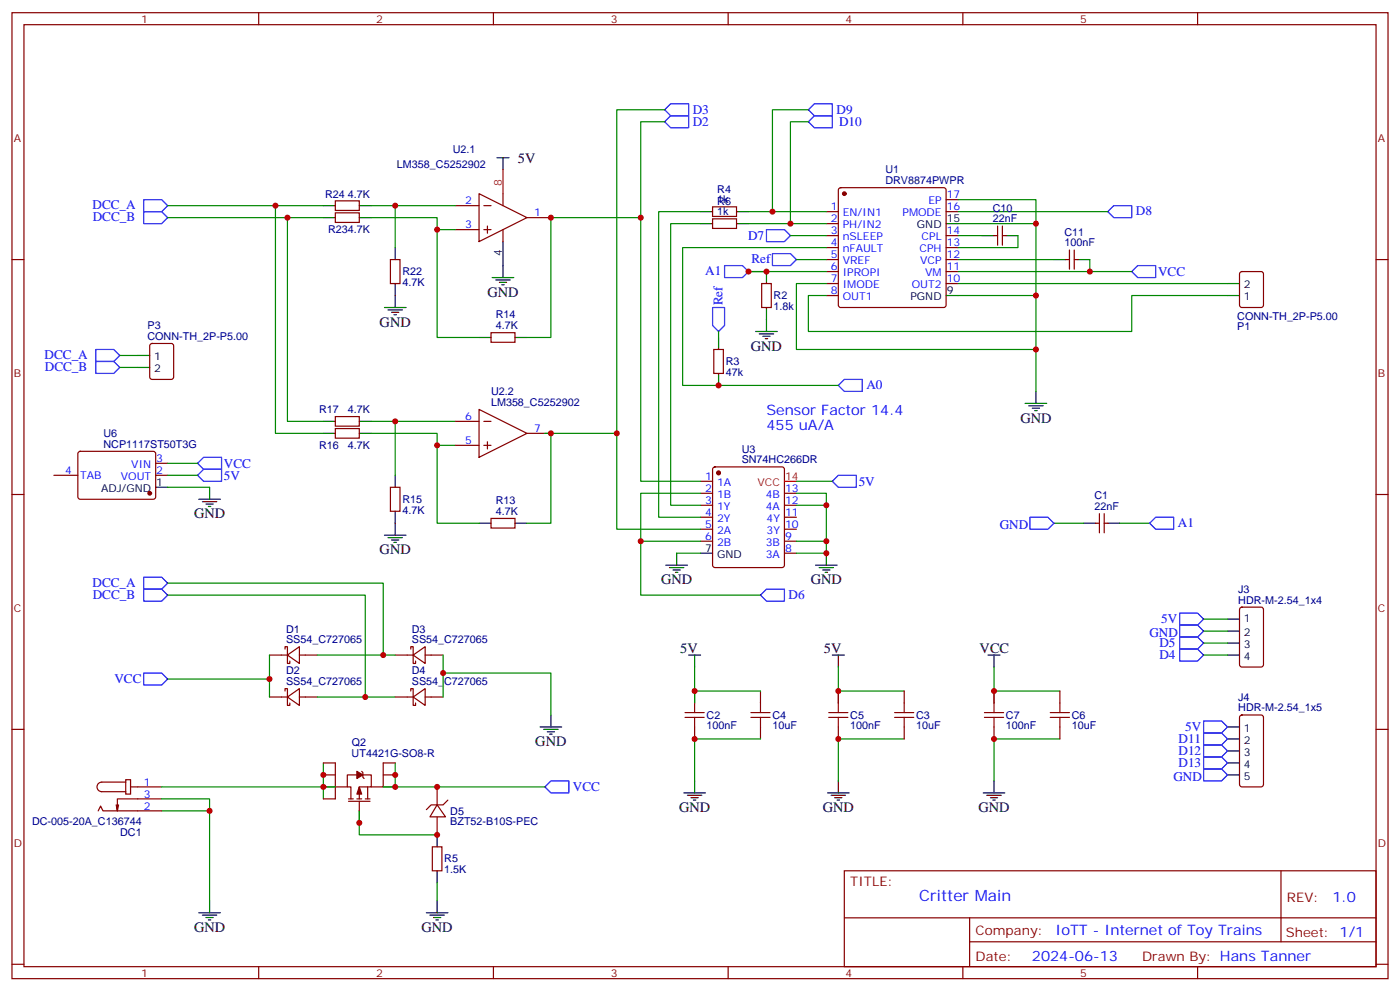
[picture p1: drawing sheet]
<svg xmlns="http://www.w3.org/2000/svg" width="412mm" height="292mm" viewBox="0 0 412 292" stroke-linecap="round" stroke-linejoin="round" font-family="sans-serif">
<g fill="none" stroke="#870000" stroke-width=".35">
<path d="M3.5 3.7h405.4v284.4h-405.4zM7.1 7.3h398.2v277.3h-398.2zM76.2 3.7v3.6M145.3 3.7v3.6M214.5 3.7v3.6M283.6 3.7v3.6M352.8 3.7v3.6M98.8 59.1h7v2.8h-7zM141.1 57l14.1 7.1-14.1 7zM148.2 57v3.5M247.2 55.5l.4-.3h30.4l.5 .3 .2 .5v33.8l-.2 .5-.5 .2h-30.4l-.4-.2-.3-.5v-33.8zM278.7 58.8h3.5"/>
<path d="M3.5 76.4h3.6M98.8 62.7h7v2.8h-7zM115 76.4h2.8v7.1h-2.8zM134.1 67.6h7M134.1 60.5h7M142.5 67.6h2.1M142.5 60.5h2.1M143.6 66.5v2.2M148.2 67.6v3.5M155.2 64.1h7.1M209.9 60.9h7.1v2.8h-7.1zM209.9 64.4h7.1v2.8h-7.1z"/>
<path d="M243.4 76.4h3.5M243.4 62.3h3.5M243.4 65.8h3.5M243.4 69.4h3.5M243.4 72.9h3.5M243.4 79.9h3.5M278.7 76.4h3.5M278.7 62.3h3.5M278.7 69.4h3.5M278.7 72.9h3.5M278.7 79.9h3.5M292.8 69.4h1.1"/>
<path d="M293.9 66.5v5.7M295.3 69.4h1M295.3 66.5v5.7M314 76.4h1M315 73.6v5.6M316.4 76.4h1.1M316.4 73.6v5.6M405.3 76.4h3.6M144.6 97.9h7.1v2.9h-7.1zM224.4 83.5h2.8v7h-2.8zM243.4 83.5h3.5M243.4 87h3.5"/>
<path d="M278.7 83.5h3.5M365.4 80.1l.4-.2h5.7l.6 .5 .1 9.4-.5 .7h-5.9l-.6-.4-.1-9.5zM44.3 101.3l.5-.2h5.6l.7 .4 .1 9.5-.5 .6-5.9 .1-.6-.5-.1-9.4zM210.3 102.9h2.8v7h-2.8zM15.9 139.9h7M23.2 133.1l.4-.2h21.8l.5 .7-.1 12.9-.6 .5-21.8-.1-.5-.6v-12.7zM45.9 139.9h3.5M45.9 136.4h3.5M98.8 122.6h7v2.8h-7zM98.8 126.2h7v2.8h-7zM134.1 124h7M134.1 131.1h7"/>
<path d="M141.1 120.5l14.1 7.1-14.1 7zM142.5 124h2.1M142.5 131.1h2.1M143.6 130v2.2M155.2 127.6h7.1M210.1 137.6l.5-.2h19.8l.5 .2 .2 .5v28.3l-.3 .5-.4 .2h-19.8l-.5-.3-.2-.4v-28.3zM3.5 145.6h3.6M115 143.4h2.8v7.1h-2.8zM144.6 152.6h7.1v2.8h-7.1zM206.4 141.7h3.5M206.4 145.2h3.5M206.4 148.7h3.5"/>
<path d="M206.4 152.3h3.5M206.4 155.8h3.5M206.4 159.3h3.5M231.1 145.2h3.5M231.1 148.7h3.5M231.1 152.3h3.5M231.1 155.8h3.5M231.1 159.3h3.5M322.8 154h1M323.8 151.2v5.6M325.3 151.2v5.6M325.3 154h1"/>
<path d="M405.3 145.6h3.6M231.1 162.8h3.5M365.4 178.9l.4-.2h5.7l.6 .4 .1 16.6-.5 .6-5.9 .1-.6-.5-.1-16.5zM79.4 192.8h5.3M84 191.1v-.7h.7v4.9h.7v-.7M84.7 192.8l3.5-2.4v4.9zM88.2 192.8h5.3M116.4 192.8h5.3M121 191.1v-.7h.7v4.9h.7v-.7M121.7 192.8l3.5-2.4v4.9zM125.2 192.8h5.3M3.5 214.7h3.6"/>
<path d="M79.4 205.2h5.3M84 203.4v-.7h.7v4.9h.7v-.7M84.7 205.2l3.5-2.5v4.9zM88.2 205.2h5.3M116.4 205.2h5.3M121 203.4v-.7h.7v4.9h.7v-.7M121.7 205.2l3.5-2.5v4.9zM125.2 205.2h5.3M204.6 203.4v3.5M204.6 214v3.5M224 203.4v3.5M224 214v3.5"/>
<path d="M246.9 203.4v3.5M246.9 214v3.5M266.3 203.4v3.5M266.3 214v3.5M292.8 203.4v3.5M292.8 214v3.5M312.2 203.4v3.5M312.2 214v3.5M365.4 210.7l.4-.2h5.7l.6 .4 .1 20-.5 .7h-5.9l-.6-.4-.1-20zM405.3 214.7h3.6M28.9 238.7l.7-1.4 .7 1.4h17.3M34.9 236.9l-.3 1.8"/>
<path d="M37 229.5h1.5v4.3h-1.5zM37 230.2h-7a1.41 1.41 0 0 0-1.4 1.4 1.41 1.41 0 0 0 1.4 1.4h7M38.5 231.6h9.1M47.6 235.2h-13v3.5l-.4-1.8M95.2 224.6h3.6v7h-3.6M95.2 228.1h3.6M102.3 231.6h-3.5v3.6h-3.6M102.7 235.2h1.4M102.7 235.9h6.3M105.1 228.1h-2.8v3.5h1.1v3.6M105.1 235.2h1.4M105.8 235.9v6.3"/>
<path d="M106.5 227l.4 .4v1.4l.3 .4M106.9 228.1h2.5v3.5h-3.6v3.6M107.6 235.2h1.4M108.3 231.6v3.6M112.9 231.6h3.5M112.9 228.1h3.5M116.4 224.6h-3.5v7h-3.5M128.8 236.9l2.4 3.6h-4.6zM128.8 231.6v5.3M131.9 235.5l-1.4 1.4h-3.5l-1.4 1.4M127.4 249.3h2.8v7h-2.8zM128.8 240.5v5.2"/>
<path d="M248.7 256.3h156.6v28.3h-156.6zM377.3 256.4v20.8M248.7 270.2h156.5M285.6 277.2h119.6M285.6 270.2v14.1M3.5 283.8h3.6M76.2 284.6v3.5M145.3 284.6v3.5M214.5 284.6v3.5M283.6 284.6v3.5M352.8 284.6v3.5M405.3 283.8h3.6"/>
</g>
<g fill="#870000" stroke="#870000" stroke-width=".35">
<path d="M105.8 231.6l.7 2.2h-1.4z"/>
<path d="M105.1 227l1.8 1.1-1.8 1.1z"/>
<circle cx="248.7" cy="57" r=".53"/>
<circle cx="44.1" cy="145.2" r=".53"/>
<circle cx="211.7" cy="139.2" r=".53"/>
</g>
<g fill="none" stroke="#000" stroke-width=".35">
<path d="M146.4 46.4h3.5M148.2 46.4v3.6M95.2 60.5h3.6M95.2 64.1h3.6M105.8 60.5h3.6M105.8 64.1h3.6M116.4 72.9v3.5M148.2 71.1v10.6M206.4 65.8h3.5M206.4 62.3h3.5M217 65.8h3.5M217 62.3h3.5"/>
<path d="M225.8 79.9v3.6M278.7 65.8h3.5M289.3 69.4h3.5M296.3 69.4h3.6M310.4 76.4h3.6M317.5 76.4h3.5M113.2 90.5h6.4M114.3 91.2h4.2M115.4 91.9h2.1M116.1 92.6h.7M116.4 83.5v7M141.1 99.3h3.5"/>
<path d="M145 81.7h6.3M146 82.4h4.3M147.1 83.1h2.1M147.8 83.8h.7M151.7 99.3h3.5M211.7 99.3v3.6M222.6 97.6h6.4M223.7 98.3h4.2M224.7 99h2.1M225.4 99.7h.7M225.8 90.5v7.1M278.7 87h3.5"/>
<path d="M361.6 87h3.5M361.6 83.5h3.5M40.6 104.6h3.5M40.6 108.2h3.5M211.7 109.9v3.6M302 118.7h6.3M303 119.5h4.3M305.2 115.2v3.5M95.2 124h3.6M95.2 127.6h3.6M105.8 124h3.6M105.8 127.6h3.6"/>
<path d="M116.4 139.9v3.5M304.1 120.2h2.1M304.8 120.9h.7M45.9 143.4h3.5M58.6 147h6.3M59.6 147.7h4.3M60.7 148.4h2.1M61.4 149.1h.7M61.7 143.4v3.6M113.2 157.6h6.4M114.3 158.3h4.2M115.4 159h2.1"/>
<path d="M116.1 159.7h.7M116.4 150.5v7.1M141.1 154h3.5M151.7 154h3.5M319.3 154h3.5M326.3 154h3.5M196.1 166.4h6.4M197.2 167.1h4.2M198.3 167.8h2.1M199 168.5h.7M199.3 162.8v3.6M206.4 162.8h3.5"/>
<path d="M240.2 166.4h6.4M241.3 167.1h4.2M242.4 167.8h2.1M243.1 168.5h.7M243.4 162.8v3.6M202.8 192.8h3.6M204.6 192.8v3.6M245.2 192.8h3.5M246.9 192.8v3.6M291 192.8h3.6M292.8 192.8v3.6M361.6 192.8h3.5"/>
<path d="M361.6 182.2h3.5M361.6 185.8h3.5M361.6 189.3h3.5M159.1 214h6.4M160.2 214.7h4.2M161.2 215.4h2.1M161.9 216.1h.7M162.3 210.5v3.5M361.6 214h3.5M361.6 217.5h3.5M201.4 233.4h6.4M202.5 234.1h4.2"/>
<path d="M203.6 234.8h2.1M204.3 235.5h.7M204.6 229.9v3.5M243.8 233.4h6.3M244.8 234.1h4.3M245.9 234.8h2.1M246.6 235.5h.7M246.9 229.9v3.5M289.6 233.4h6.4M290.7 234.1h4.2M291.7 234.8h2.2M292.5 235.5h.7"/>
<path d="M292.8 229.9v3.5M361.6 221.1h3.5M361.6 224.6h3.5M361.6 228.1h3.5M128.8 245.7v3.6M128.8 256.3v3.6M58.6 268.7h6.3M59.6 269.4h4.3M60.7 270.1h2.1M61.4 270.8h.7M61.7 265.1v3.6M125.6 268.7h6.3"/>
<path d="M126.6 269.4h4.3M127.7 270.1h2.1M128.4 270.8h.7M128.8 265.1v3.6"/>
</g>
<path d="M148.2 50v7M231.1 141.7h3.5" fill="none" stroke="#f00" stroke-width=".35"/>
<g fill="none" stroke="#00f" stroke-width=".35">
<path d="M195.8 35.8l1.8-1.7h5.2v3.5h-5.2zM197.6 30.6h5.2v3.5h-5.2l-1.8-1.8zM238.1 35.8l1.8-1.7h5.3v3.5h-5.3zM239.9 30.6h5.3v3.5h-5.3l-1.8-1.8zM42.3 58.8h5.3l1.8 1.7-1.8 1.8h-5.3zM42.3 62.3h5.3l1.8 1.8-1.8 1.7h-5.3zM213.4 78.2h5.3l1.8 1.7-1.8 1.8h-5.3zM225.8 67.6h5.3l1.7 1.8-1.7 1.7h-5.3zM227.5 74.6h5.3l1.8 1.8-1.8 1.8h-5.3zM328.1 60.5h5.3v3.6h-5.3l-1.8-1.8zM333.4 79.9l1.7-1.7h5.3v3.5h-5.3zM209.9 90.5h3.5v5.3l-1.7 1.8-1.8-1.8z"/>
<path d="M28.2 102.9h5.3l1.8 1.7-1.8 1.8h-5.3zM28.2 106.4h5.3l1.8 1.8-1.8 1.7h-5.3zM248.7 111.7h5.3v3.5h-5.3l-1.8-1.7zM60 138.1h5.3v3.6h-5.3l-1.8-1.8zM60 134.6h5.3v3.5h-5.3l-1.8-1.7zM246.9 139.9h5.3v3.5h-5.3l-1.7-1.7zM303.4 152.3h5.3l1.7 1.7-1.7 1.8h-5.3zM338.7 154l1.7-1.7h5.3v3.5h-5.3zM42.3 173.4h5.3l1.8 1.8-1.8 1.8h-5.3zM42.3 169.9h5.3l1.8 1.8-1.8 1.7h-5.3zM225.8 173.4h5.3v3.6h-5.3l-1.8-1.8zM42.3 198.1h5.3l1.8 1.8-1.8 1.7h-5.3z"/>
<path d="M347.5 180.5h5.3l1.7 1.7-1.7 1.8h-5.3zM347.5 184h5.3l1.7 1.8-1.7 1.7h-5.3zM347.5 187.5h5.3l1.7 1.8-1.7 1.8h-5.3zM347.5 191.1h5.3l1.7 1.7-1.7 1.8h-5.3zM354.5 212.2h5.3l1.8 1.8-1.8 1.8h-5.3zM354.5 215.8h5.3l1.8 1.7-1.8 1.8h-5.3zM354.5 219.3h5.3l1.8 1.8-1.8 1.7h-5.3zM162.3 229.9h5.3v3.5h-5.3l-1.8-1.8zM354.5 226.3h5.3l1.8 1.8-1.8 1.8h-5.3zM354.5 222.8h5.3l1.8 1.8-1.8 1.7h-5.3z"/>
</g>
<g fill="none" stroke="#008700" stroke-width=".35">
<path d="M195.8 35.8h-7.1v28.3M195.8 32.3h-14.1v95.3M238.1 35.8h-5.3v30M238.1 32.3h-10.6v30M282.2 58.8h23v7M49.4 60.5h45.8M49.4 64.1h45.8M81.1 60.5v67.1h14.1M84.7 64.1v59.9h10.5M109.4 64.1h19.4v3.5h5.3M109.4 60.5h24.7M116.4 60.5v12.4"/>
<path d="M128.8 67.6v31.7h12.3M206.4 65.8h-8.8v82.9h8.8M206.4 62.3h-12.4v90h12.4M220.5 62.3h22.9M220.5 65.8h22.9M220.5 79.9h22.9M232.8 69.4h10.6M234.6 76.4h8.8M243.4 72.9h-42.3v40.6h45.8M282.2 65.8h23v49.4M282.2 62.3h44.1M282.2 69.4h7.1"/>
<path d="M282.2 79.9h51.2M282.2 76.4h28.2M299.9 69.4v3.5h-17.7M321 76.4v3.5M155.2 99.3h7.1v-35.2h26.4v77.6h17.7M211.7 97.6v1.7M243.4 87h-5.3v10.6h95.3v-10.6h28.2M243.4 83.5h-8.8v19.4h70.6M282.2 83.5h79.4M282.2 87h23M35.3 104.6h5.3M35.3 108.2h5.3"/>
<path d="M49.4 139.9h8.8M49.4 136.4h8.8M109.4 127.6h19.4v3.5h5.3M109.4 124h24.7M116.4 124v15.9M128.8 131.1v22.9h12.3M160.5 127.6h1.8v26.4h-7.1M162.3 127.6h19.4v28.2h24.7M49.4 143.4h12.3M188.7 159.3h17.7M206.4 145.2h-17.7v30h35.3M234.6 145.2h8.8v17.6h-8.8"/>
<path d="M234.6 159.3h8.8M234.6 141.7h10.6M234.6 148.7h8.8M310.4 154h8.9M329.8 154h8.9M49.4 171.7h63.5v21.1M49.4 175.2h58.2v30M199.3 162.8h7.1M49.4 199.9h30M79.4 192.8v12.4M93.5 192.8h22.9M130.5 198.1h31.8v12.4"/>
<path d="M130.5 192.8v12.4M204.6 196.4v10.5M246.9 196.4v10.5M292.8 196.4v10.5M354.5 192.8h7.1M354.5 182.2h7.1M354.5 185.8h7.1M354.5 189.3h7.1M93.5 205.2h22.9M204.6 203.4h19.4M224 217.5h-19.4v12.4M246.9 203.4h19.4"/>
<path d="M266.3 217.5h-19.4v12.4M292.8 203.4h19.4M312.2 217.5h-19.4v12.4M47.6 238.7h14.1M47.6 235.2h14.1v29.9M47.6 231.6h51.2M95.2 224.6v10.6M105.8 238.7v7h23M112.9 231.6h47.6M116.4 224.6v7M128.8 259.9v5.2"/>
</g>
<g fill="none" stroke="#a10000" stroke-width=".35">
<path d="M201.8 211.2h5.6M201.8 209.8h5.6M204.6 206.9v2.9M204.6 211.2v2.8M221.2 211.2h5.6M221.2 209.8h5.6M224 206.9v2.9M224 211.2v2.8M244.1 211.2h5.7M244.1 209.8h5.7M246.9 206.9v2.9M246.9 211.2v2.8"/>
<path d="M263.5 211.2h5.7M263.5 209.8h5.7M266.3 206.9v2.9M266.3 211.2v2.8M290 211.2h5.6M290 209.8h5.6M292.8 206.9v2.9M292.8 211.2v2.8M309.4 211.2h5.6M309.4 209.8h5.6M312.2 206.9v2.9M312.2 211.2v2.8"/>
</g>
<g fill="#c00">
<circle cx="84.7" cy="64.1" r=".88"/>
<circle cx="81.1" cy="60.5" r=".88"/>
<circle cx="128.8" cy="67.6" r=".88"/>
<circle cx="128.8" cy="131.1" r=".88"/>
<circle cx="116.4" cy="60.5" r=".88"/>
<circle cx="116.4" cy="124" r=".88"/>
<circle cx="112.9" cy="192.8" r=".88"/>
<circle cx="107.6" cy="205.2" r=".88"/>
<circle cx="130.5" cy="198.1" r=".88"/>
<circle cx="79.4" cy="199.9" r=".88"/>
<circle cx="128.8" cy="231.6" r=".88"/>
<circle cx="128.8" cy="245.7" r=".88"/>
<circle cx="61.7" cy="238.7" r=".88"/>
<circle cx="116.4" cy="228.1" r=".88"/>
<circle cx="95.3" cy="228.1" r=".88"/>
<circle cx="116.4" cy="231.6" r=".88"/>
<circle cx="105.8" cy="242.2" r=".88"/>
<circle cx="95.3" cy="231.6" r=".88"/>
<circle cx="162.3" cy="127.6" r=".88"/>
<circle cx="305.2" cy="87" r=".88"/>
<circle cx="188.7" cy="159.3" r=".88"/>
<circle cx="162.3" cy="64.1" r=".88"/>
<circle cx="232.8" cy="65.8" r=".88"/>
<circle cx="227.5" cy="62.3" r=".88"/>
<circle cx="188.7" cy="64.1" r=".88"/>
<circle cx="181.7" cy="127.6" r=".88"/>
<circle cx="305.2" cy="65.8" r=".88"/>
<circle cx="305.2" cy="102.9" r=".88"/>
<circle cx="225.8" cy="79.9" r=".88"/>
<circle cx="220.5" cy="79.9" r=".88"/>
<circle cx="211.7" cy="113.5" r=".88"/>
<circle cx="204.6" cy="203.4" r=".88"/>
<circle cx="204.6" cy="217.5" r=".88"/>
<circle cx="246.9" cy="217.5" r=".88"/>
<circle cx="246.9" cy="203.4" r=".88"/>
<circle cx="292.8" cy="217.5" r=".88"/>
<circle cx="292.8" cy="203.4" r=".88"/>
<circle cx="321" cy="79.9" r=".88"/>
<circle cx="243.4" cy="148.7" r=".88"/>
<circle cx="243.4" cy="159.3" r=".88"/>
<circle cx="243.4" cy="162.8" r=".88"/>
</g>
<text font-size="4.6" fill="#00f" x="270.8" y="265.4">Critter Main</text>
<g font-size="4.2">
<text x="152.6" y="47.9">5V</text>
<text x="143.6" y="87.3">GND</text>
<text x="111.8" y="96.2">GND</text>
<text x="221.2" y="103.2">GND</text>
<text x="300.6" y="124.4">GND</text>
<text x="57.1" y="152.6">GND</text>
<text x="111.8" y="163.2">GND</text>
<text x="194.7" y="172">GND</text>
<text x="238.8" y="172">GND</text>
<text x="200.4" y="192.1">5V</text>
<text x="242.7" y="192.1">5V</text>
<text x="288.6" y="192.1">VCC</text>
<text x="157.7" y="219.6">GND</text>
<text x="200" y="239">GND</text>
<text x="242.4" y="239">GND</text>
<text x="288.2" y="239">GND</text>
<text x="57.1" y="274.3">GND</text>
<text x="124.2" y="274.3">GND</text>
</g>
<g font-size="4.2" fill="#00f">
<text x="225.8" y="122.3">Sensor Factor 14.4</text>
<text x="225.8" y="126.5">455 uA/A</text>
<text x="392.5" y="265.6">1.0</text>
<text x="310.9" y="275.2">IoTT - Internet of Toy Trains</text>
<text x="304" y="283">2024-06-13</text>
</g>
<g font-size="3.9" fill="#00f">
<text x="204.1" y="33.4">D3</text>
<text x="246.4" y="33.4">D9</text>
<text x="204.1" y="37">D2</text>
<text x="247.2" y="37">D10</text>
<text x="27.3" y="61.7">DCC_A</text>
<text x="27.3" y="65.2">DCC_B</text>
<text x="334.6" y="63.4">D8</text>
<text x="220.3" y="70.6">D7</text>
<text x="221.4" y="77.5">Ref</text>
<text x="207.8" y="81.1">A1</text>
<text x="341.1" y="81.2">VCC</text>
<text x="212.8" y="89.9" transform="rotate(-90 212.8 89.9)">Ref</text>
<text x="13.2" y="105.8">DCC_A</text>
<text x="13.2" y="109.3">DCC_B</text>
<text x="255.2" y="114.6">A0</text>
<text x="66" y="137.6">VCC</text>
<text x="66" y="141.2">5V</text>
<text x="252.9" y="142.9">5V</text>
<text x="294.5" y="155.8">GND</text>
<text x="347" y="155.1">A1</text>
<text x="27.3" y="172.8">DCC_A</text>
<text x="27.3" y="176.3">DCC_B</text>
<text x="232.3" y="176.3">D6</text>
<text x="342" y="183.5">5V</text>
<text x="338.6" y="187.5">GND</text>
<text x="341.5" y="190.4">D5</text>
<text x="341.5" y="194">D4</text>
<text x="33.7" y="201.1">VCC</text>
<text x="349.1" y="215.2">5V</text>
<text x="347.2" y="218.8">D11</text>
<text x="347.2" y="222.3">D12</text>
<text x="347.2" y="225.8">D13</text>
<text x="168.8" y="232.8">VCC</text>
<text x="345.6" y="229.9">GND</text>
</g>
<g font-size="3.9" fill="#800">
<text x="250.5" y="260.9">TITLE:</text>
<text x="379.1" y="265.6">REV:</text>
<text x="287.4" y="275.1">Company:</text>
<text x="378.7" y="275.7">Sheet: 1/1</text>
<text x="287.4" y="282.8">Date:</text>
<text x="336.4" y="282.9">Drawn By: Hans Tanner</text>
</g>
<g font-size="3.2" fill="#800">
<text x="41.6" y="6.7">1</text>
<text x="110.8" y="6.7">2</text>
<text x="179.9" y="6.7">3</text>
<text x="249.1" y="6.7">4</text>
<text x="318.2" y="6.7">5</text>
<text x="4.1" y="41.8">A</text>
<text x="405.9" y="41.8">A</text>
<text x="4.1" y="111">B</text>
<text x="405.9" y="111">B</text>
<text x="4.1" y="180.1">C</text>
<text x="405.9" y="180.1">C</text>
<text x="4.1" y="249.3">D</text>
<text x="405.9" y="249.3">D</text>
<text x="41.6" y="287.5">1</text>
<text x="110.8" y="287.5">2</text>
<text x="179.9" y="287.5">3</text>
<text x="249.1" y="287.5">4</text>
<text x="318.2" y="287.5">5</text>
</g>
<g font-size="3.2" fill="#000080">
<text x="133.3" y="45.1">U2.1</text>
<text x="116.9" y="49.3">LM358_C5252902</text>
<text x="260.8" y="51">U1</text>
<text x="95.8" y="58.1">R24</text>
<text x="102.4" y="58.1">4.7K</text>
<text x="211.3" y="59.8">1k</text>
<text x="211.3" y="56.7">R4</text>
<text x="260.8" y="54.2">DRV8874PWPR</text>
<text x="211.3" y="63.4">1k</text>
<text x="211.3" y="60.2">R6</text>
<text x="292.4" y="65.5">22nF</text>
<text x="292.4" y="62.4">C10</text>
<text x="96.7" y="68.7">R234.7K</text>
<text x="313.6" y="69.4">C11</text>
<text x="313.6" y="72.5">100nF</text>
<text x="118.5" y="81">R22</text>
<text x="118.5" y="84.2">4.7K</text>
<text x="227.9" y="88.1">R2</text>
<text x="146.1" y="93.7">R14</text>
<text x="227.9" y="91.2">1.8k</text>
<text x="364.5" y="94.1">CONN-TH_2P-P5.00</text>
<text x="43.4" y="100">CONN-TH_2P-P5.00</text>
<text x="43.4" y="96.9">P3</text>
<text x="146.1" y="96.9">4.7K</text>
<text x="364.5" y="97.2">P1</text>
<text x="213.8" y="107.5">R3</text>
<text x="213.8" y="110.6">47k</text>
<text x="144.6" y="119.4">LM358_C5252902</text>
<text x="144.6" y="116.3">U2.2</text>
<text x="94" y="121.6">R17</text>
<text x="102.4" y="121.6">4.7K</text>
<text x="30.5" y="131.8">NCP1117ST50T3G</text>
<text x="30.5" y="128.7">U6</text>
<text x="94" y="132.2">R16</text>
<text x="102.4" y="132.2">4.7K</text>
<text x="218.5" y="136.4">SN74HC266DR</text>
<text x="218.5" y="133.3">U3</text>
<text x="118.5" y="148">R15</text>
<text x="146.1" y="148.4">R13</text>
<text x="322.4" y="147">C1</text>
<text x="118.5" y="151.2">4.7K</text>
<text x="146.1" y="151.6">4.7K</text>
<text x="322.4" y="150.1">22nF</text>
<text x="364.8" y="177.7">HDR-M-2.54_1x4</text>
<text x="364.8" y="174.5">J3</text>
<text x="84.3" y="189.3">SS54_C727065</text>
<text x="84.3" y="186.2">D1</text>
<text x="121.3" y="189.3">SS54_C727065</text>
<text x="121.3" y="186.2">D3</text>
<text x="84.3" y="201.6">SS54_C727065</text>
<text x="84.3" y="198.5">D2</text>
<text x="121.3" y="201.6">SS54_C727065</text>
<text x="121.3" y="198.5">D4</text>
<text x="364.8" y="209.4">HDR-M-2.54_1x5</text>
<text x="364.8" y="206.3">J4</text>
<text x="208.1" y="214.7">100nF</text>
<text x="208.1" y="211.6">C2</text>
<text x="227.5" y="214.7">10uF</text>
<text x="227.5" y="211.6">C4</text>
<text x="250.5" y="214.7">100nF</text>
<text x="250.5" y="211.6">C5</text>
<text x="269.9" y="214.7">10uF</text>
<text x="269.9" y="211.6">C3</text>
<text x="296.3" y="214.7">100nF</text>
<text x="296.3" y="211.6">C7</text>
<text x="315.7" y="214.7">10uF</text>
<text x="315.7" y="211.6">C6</text>
<text x="103.6" y="219.7">Q2</text>
<text x="103.6" y="222.8">UT4421G-SO8-R</text>
<text x="132.6" y="239.8">D5</text>
<text x="9.5" y="242.9">DC-005-20A_C136744</text>
<text x="132.6" y="242.9">BZT52-B10S-PEC</text>
<text x="35.4" y="246.1">DC1</text>
<text x="130.9" y="257">1.5K</text>
<text x="130.9" y="253.9">R5</text>
</g>
<g font-size="3.2" fill="#f00">
<text x="147.8" y="54.9" transform="rotate(-90 147.8 54.9)">8</text>
<text x="223.2" y="143.1">VCC</text>
<text x="231.2" y="141.3">14</text>
</g>
<g font-size="3.2" fill="#00f">
<text x="278.9" y="58.4">17</text>
<text x="137" y="60.2">2</text>
<text x="157.3" y="63.7">1</text>
<text x="244.8" y="61.9">1</text>
<text x="244.8" y="65.5">2</text>
<text x="248.2" y="63.7">EN/IN1</text>
<text x="265.8" y="63.7">PMODE</text>
<text x="273.5" y="60.2">EP</text>
<text x="278.9" y="61.9">16</text>
<text x="137" y="67.2">3</text>
<text x="244.8" y="69">3</text>
<text x="248.2" y="67.2">PH/IN2</text>
<text x="248.2" y="70.8">nSLEEP</text>
<text x="271.5" y="70.8">CPL</text>
<text x="278.9" y="69">14</text>
<text x="244.8" y="72.5">4</text>
<text x="244.8" y="76.1">5</text>
<text x="248.2" y="74.3">nFAULT</text>
<text x="248.2" y="77.8">VREF</text>
<text x="270.9" y="74.3">CPH</text>
<text x="271.1" y="77.8">VCP</text>
<text x="278.9" y="76.1">12</text>
<text x="278.9" y="72.5">13</text>
<text x="244.8" y="79.6">6</text>
<text x="244.8" y="83.1">7</text>
<text x="248.2" y="81.4">IPROPI</text>
<text x="272.5" y="81.4">VM</text>
<text x="278.9" y="83.1">10</text>
<text x="278.9" y="79.6">11</text>
<text x="244.8" y="86.6">8</text>
<text x="248.2" y="84.9">IMODE</text>
<text x="248.2" y="88.4">OUT1</text>
<text x="268.6" y="84.9">OUT2</text>
<text x="137" y="123.7">6</text>
<text x="137" y="130.7">5</text>
<text x="157.3" y="127.2">7</text>
<text x="38.7" y="137.8">VIN</text>
<text x="46" y="136">3</text>
<text x="19.1" y="139.6">4</text>
<text x="23.6" y="141">TAB</text>
<text x="35.6" y="141.3">VOUT</text>
<text x="46" y="139.6">2</text>
<text x="207.7" y="141.3">1</text>
<text x="211.2" y="143.1">1A</text>
<text x="207.7" y="144.9">2</text>
<text x="207.7" y="148.4">3</text>
<text x="211.2" y="146.6">1B</text>
<text x="225.6" y="146.6">4B</text>
<text x="231.2" y="148.4">12</text>
<text x="231.2" y="144.9">13</text>
<text x="207.7" y="151.9">4</text>
<text x="207.7" y="155.4">5</text>
<text x="211.2" y="150.1">1Y</text>
<text x="211.2" y="153.7">2Y</text>
<text x="225.6" y="150.1">4A</text>
<text x="225.8" y="153.7">4Y</text>
<text x="231.2" y="155.4">10</text>
<text x="231.2" y="151.9">11</text>
<text x="207.7" y="159">6</text>
<text x="211.2" y="157.2">2A</text>
<text x="211.2" y="160.7">2B</text>
<text x="225.6" y="160.7">3B</text>
<text x="225.8" y="157.2">3Y</text>
<text x="231.2" y="159">9</text>
<text x="225.6" y="164.3">3A</text>
<text x="231.2" y="162.5">8</text>
<text x="42.3" y="231.3">1</text>
<text x="42.3" y="238.3">2</text>
<text x="42.3" y="234.8">3</text>
</g>
<g font-size="3.2">
<text x="278.9" y="65.5">15</text>
<text x="270.1" y="67.2">GND</text>
<text x="147.8" y="75.3" transform="rotate(-90 147.8 75.3)">4</text>
<text x="268.2" y="88.4">PGND</text>
<text x="278.9" y="86.6">9</text>
<text x="366.4" y="88.4">1</text>
<text x="366.4" y="84.9">2</text>
<text x="45.4" y="106">1</text>
<text x="45.4" y="109.6">2</text>
<text x="46" y="143.1">1</text>
<text x="29.8" y="144.9">ADJ/GND</text>
<text x="207.7" y="162.5">7</text>
<text x="211.2" y="164.3">GND</text>
<text x="366.4" y="183">1</text>
<text x="366.4" y="187.2">2</text>
<text x="366.4" y="190.7">3</text>
<text x="366.4" y="194.2">4</text>
<text x="366.4" y="215.4">1</text>
<text x="366.4" y="218.9">2</text>
<text x="366.4" y="222.5">3</text>
<text x="366.4" y="226">4</text>
<text x="366.4" y="229.5">5</text>
</g>
</svg>
